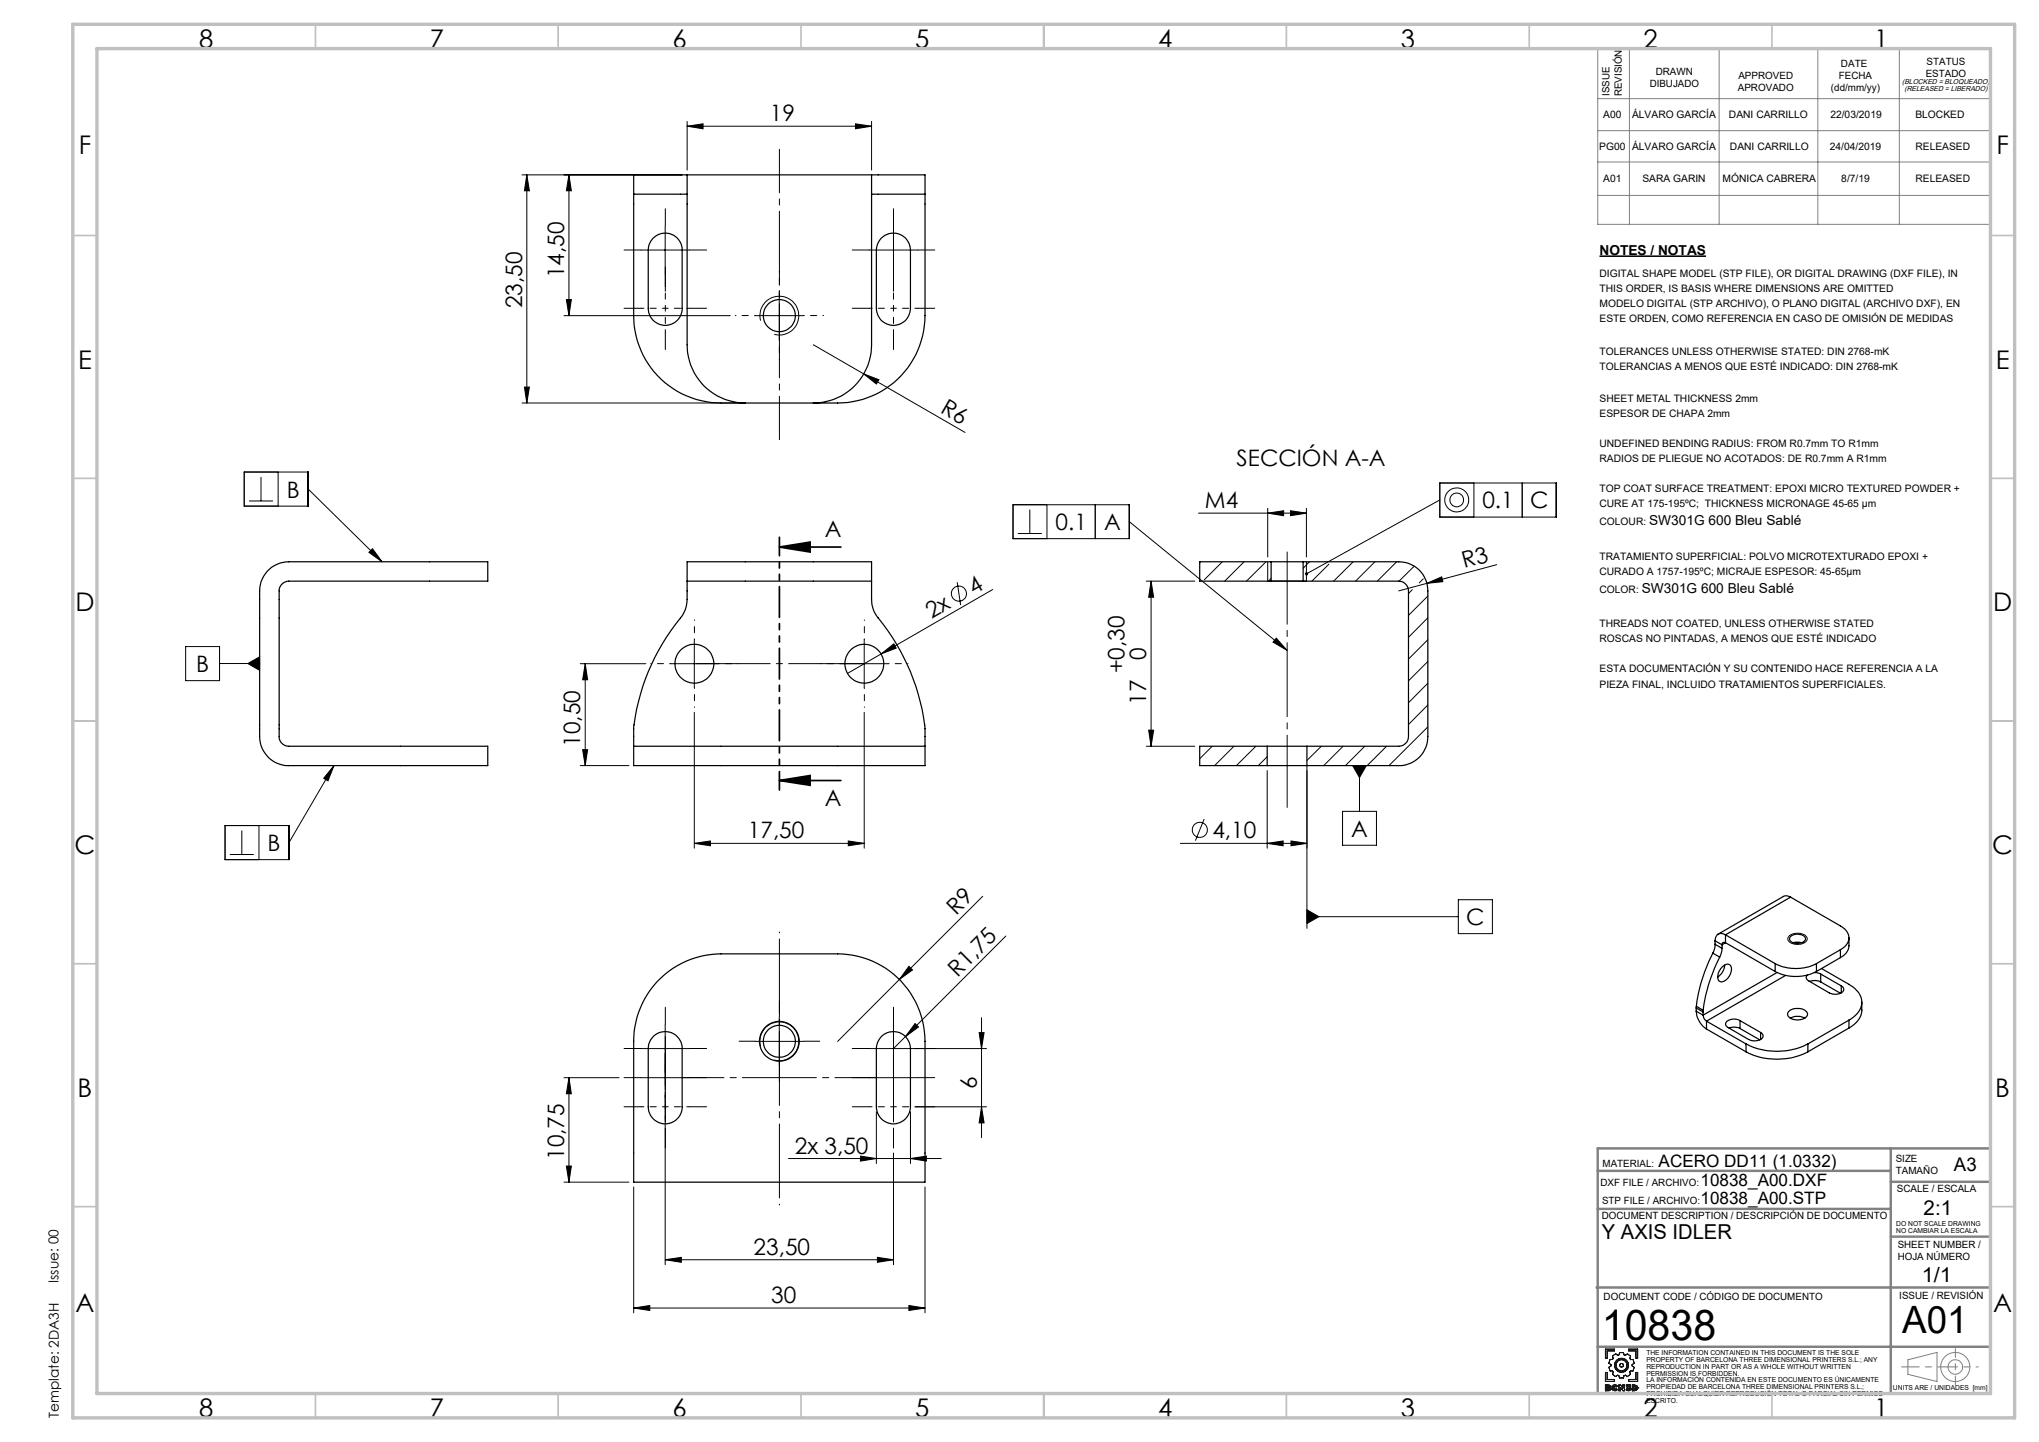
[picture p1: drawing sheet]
<svg xmlns="http://www.w3.org/2000/svg" width="420mm" height="297mm" viewBox="0 0 420 297" stroke-linecap="round" stroke-linejoin="round" font-family="sans-serif">
<g fill="none" stroke="#000" stroke-width=".21">
<path d="M107.5 36h33M108.5 36v47M108.5 36l.5 3.3h-1zM117.2 36v29M117.2 36l.5 3.3h-1zM141.5 26l3.3-.5v1zM141.5 25v10M141.5 26h38M176.2 25.5l3.3 .5-3.3 .5zM179.5 25v10M132 51.5h10M137 46.5v10"/>
<path d="M179 51.5h10M184 46.5v10M108 79.7h1l-.5 3.3zM116.2 65h34.2M116.7 61.7h1l-.5 3.3zM155.5 65h10M156.7 66a4 4 0 0 1 3.5-5 4 4 0 0 1 4.3 4.3 4 4 0 0 1-5 3.6M160.5 60v10M167.5 71l31.3 18.1M177.9 77l3.1 1.2-.5 .9zM50.3 97.2h13.2v7h-13.2zM53.8 98.2v5"/>
<path d="M57.3 97.2v7M107.5 83h45M296.6 99.5h24v7h-24zM303.6 99.5v7M313.5 99.5v7M51.3 103.2h4.9M63.5 100.7l15.2 15M76 113.8l.7-.8 2 2.7zM197.2 119.9l.7 4.7M208.7 104h23.9v6.9h-23.9zM209.7 109.9h4.9M212.1 104.9v5"/>
<path d="M215.7 104v6.9M225.6 104v6.9M232.6 107.5l32.5 26.4M236.1 119.7h10M237.1 119.7l.5 3.3h-1zM237.1 119.7v34M246.9 105.7h22.2M247.3 115.7l-.2 .2M251.8 115.7l-3.7 3.7M256.3 115.7l-4 4M260.8 115.7l-4 4M261.1 115.7v4"/>
<path d="M261.1 105.7l3.3-.5v1zM261.1 104.7v10M261.8 119.1l-.5 .6M265.8 105.2l3.3 .5-3.3 .5zM269.1 115.7v4M269.1 104.7v10M269.7 115.7l-1.3 1.3M273.7 116.2l-3.5 3.5M278.7 115.7l-4 4M283.2 115.7l-4 4M287.7 115.7l-4 4M291.3 116.6l-3.1 3.1"/>
<path d="M293.2 119.2l-.9 .8M293.4 119h.1M296.6 103l-27.5 15.2M308.3 116.3l-20.2 5.4M38.2 133.2h7v7h-7zM45.2 136.7h8.3M51 136.7l2.5-1.4v2.8zM119.5 136.7h13.5M120.5 136.7v21M120.5 136.7l.5 3.3h-1zM138 136.7h10M143 131.7v10"/>
<path d="M173 136.7h10M178 131.7v10M181.5 134.7l2.6-2.1 .5 .9zM204.5 121.4l-29.9 17.3M262.9 131.4l2.2 2.5-2.9-1.6zM290.9 121.5l-.8 .8M293.9 120.2l3.1-1.4 .2 1zM294.1 122.8l-4 3.9M294.1 127.2l-4 4.1M294.1 131.8l-4 3.9M294.1 136.2l-4 4M68.8 157.7l-9.3 15.9"/>
<path d="M68.8 157.7l-1.2 3.1-.9-.5zM119.5 157.7h10M120 154.4h1l-.5 3.3zM143 146.7v28M178 146.7v28M236.1 153.7h10M236.6 150.4h1l-.5 3.3zM249.7 153.7l-2.6 2.6M254.2 153.7l-4 4M258.7 153.7l-4 4M261 155.9l-1.8 1.8M261 158.7v16"/>
<path d="M269.2 157.7v33.5M272.2 153.7l-3 2.9M276.6 153.7l-3.9 4M278.6 157.7h2.8l-1.4 2.5zM280 157.7v9.4M281.1 153.7l-4 4M285.6 153.7l-4 4M294.1 140.7l-4 4M294.1 145.2l-4 4M294.1 149.7l-8 8M46.4 170h13.1v7.1h-13.1zM47.3 176h5"/>
<path d="M49.8 171.1v4.9M53.3 170v7.1M143 173.7l3.3-.5v1zM143 173.7h35M174.7 173.2l3.3 .5-3.3 .5zM243.1 173.7h26.1M248 168.7l-1.8 4.4M261 173.7l3.3-.5v1zM265.9 173.2l3.3 .5-3.3 .5zM276.5 167.1h7v7h-7zM187.2 199l.8 .8-2.8 2zM202.4 184.6l-29.9 29.9"/>
<path d="M207.2 192.8l-20.7 20.7M269.2 187.4l2.5 1.4-2.5 1.4zM269.2 188.8h31.2M300.4 185.3h7v7h-7zM368.5 192.8a2.71 2.71 0 0 1 3.7 .3 1.34 1.34 0 0 1-1.6 1.4 1.82 1.82 0 0 1-2.3-1.2zM132 216h10M137 211v49.5M155.5 214.5h10M156.7 215.5a4 4 0 0 1 3.5-5 4 4 0 0 1 4.3 4.3 4 4 0 0 1-5 3.5M160.5 209.5v10M179 216h24.2M184 211v16"/>
<path d="M186.5 213.5l-2.5 2.5M188.5 210.8l.7 .7-2.7 2zM201.7 212.7h1l-.5 3.3zM202.2 209.6v24.7M116.2 222h11.3M117.2 222v21.5M117.2 222l.5 3.3h-1zM132 222h10M162.4 238.6h31.5M177.2 238.1l3.3 .5-3.3 .5zM179 222h10M180.5 229v10.6"/>
<path d="M184 237.5v23M187.5 238.6l3.3-.5v1zM187.5 229v10.6M188.5 228h14.7M202.2 228l.5 3.3h-1zM116.2 243.5h13.3M116.7 240.2h1l-.5 3.3zM130.5 244.5v25.9M137 259.5l3.3-.5v1zM137 259.5h47M180.7 259l3.3 .5-3.3 .5zM190.5 244.5v25.9"/>
<path d="M130.5 269.4l3.3-.5v1zM130.5 269.4h60M187.2 268.9l3.3 .5-3.3 .5z"/>
<circle cx="300.1" cy="103" r="1.42"/>
<circle cx="300.1" cy="103" r="2.47"/>
<circle cx="197.5" cy="122.3" r="1.55"/>
<circle cx="247.1" cy="170.9" r="1.56"/>
</g>
<path d="M329.5 52.8h21.9" fill="none" stroke="#000" stroke-width=".32"/>
<path d="M160.5 112.7l6.4-1v2zM160.5 112.7h12.7M160.5 160.8l6.4-1.1v2zM160.5 160.8h12.7" fill="none" stroke="#000" stroke-width=".35"/>
<g fill="none" stroke="#191924" stroke-width=".21">
<path d="M330.7 277.9h1.8v.3h-1.5v1.5h-.3zM332.1 279.3l.7-.5 .4 .3 .3-.1 .1-.4h.8l.1 .4 .3 .1 .4-.3 .7 .5-.2 .5 .2 .2h.5l.2 .8-.4 .3v.2l.4 .3-.2 .8h-.5l-.2 .2 .1 .5-.6 .4-.4-.3-.3 .1-.1 .5h-.8l-.2-.5-.2-.1-.4 .3-.7-.4 .2-.5-.2-.2h-.5l-.2-.8 .4-.3v-.2l-.4-.3 .2-.8h.5l.2-.2zM335.5 277.9h1.8v1.8h-.3v-1.5h-1.5zM330.7 282.7h.3v1.4h1.5v.4h-1.8zM331 285.5l.4 .1-.4 .1zM331 286l.4 .1-.4 .1zM331.3 285.3l.4 .2M331.3 285.3h.2l.2 .2M331.3 285.3h-.6v1.2l.9-.1 .2-.3M331.4 285.6h.1M331.4 286.1h.1M331.7 285.5l-.2 .3 .3 .3"/>
<path d="M331.7 285.5h.1M331.8 286.1h.1M332 285.9l.2 .3 .4 .3 .6-.3M332 285.9l.3 .5a.69 .69 0 0 0 .9-.2M332 285.9h.1M332.4 285.9l.1 .2 .4-.1M332.4 285.9h.1M332.9 285.7l-.2-.2-.3 .1v.3M332.9 285.7l-.4-.1-.1 .3M332.9 286l.3 .2M333.2 285.5l-.5-.3-.5 .2-.2 .5M333.2 285.5a.67 .67 0 0 0-1.1 0l-.1 .4"/>
<path d="M333.2 285.5l-.3 .2M333.5 285.3h.3l.5 .6v-.6h.3v1.2h-.3l-.5-.7v.7h-.3zM335.1 286l.3 .2 .2-.1-.2 .1zM335.1 286l-.2 .2M335.5 284.1h1.5v-1.4h.3v1.8h-1.8zM335.6 286.1l-.4-.2v-.2l.3-.2h-.5v-.2h.8v.2l-.2 .2 .3 .4M335.6 286.1h.1M335.9 286.1l-.2 .3-.3 .1-.5-.3M335.9 286.1l-.2 .3-.4 .1-.4-.3M335.9 286.1h.1M336.2 285.3l1 .2 .2 .4-.3 .4-.9 .2zM336.6 285.5l.3 .1v.5h-.3z"/>
<path d="M337 285.9h.1M337.4 285.9h.1"/>
<circle cx="334" cy="281.2" r=".39"/>
<circle cx="334" cy="281.2" r="1.45"/>
<circle cx="334" cy="281.2" r="1.14"/>
</g>
<g fill="none" stroke="#808080" stroke-width=".21">
<path d="M329.1 10h80.9v36.2h-80.9zM335.6 10v36.2M354.1 10v36.2M374.4 10v36.2M391.2 10v36.2M329.1 20.3h80.9M329.1 26.9h80.9M329.1 33.4h80.9M329.1 40.2h80.9M393 280.1l6-1.6v6l-6-1.4z"/>
<circle cx="402.7" cy="281.6" r="3"/>
<circle cx="402.8" cy="281.5" r="1.49"/>
</g>
<path d="M160.5 60v-4.1M155.5 65h-4.1M160.5 70v4.1M165.5 65h4.1M138 136.7h-4M143 131.7v-4M148 136.7h4M173 136.7h-4M178 131.7v-4M183 136.7h4M143 141.7v4M178 141.7v4" fill="none" stroke="#000" stroke-width=".21" stroke-dasharray="15.2 1.3 1.3 1.3" stroke-dashoffset="15.1"/>
<path d="M160.5 248.2v-56.2" fill="none" stroke="#000" stroke-width=".21" stroke-dasharray="15.2 1.3 1.3 1.3" stroke-dashoffset="-1.4"/>
<path d="M265.1 113.7v52.6" fill="none" stroke="#000" stroke-width=".21" stroke-dasharray="15.2 1.3 1.3 1.3" stroke-dashoffset=".4"/>
<path d="M160.5 30.8v59.8" fill="none" stroke="#000" stroke-width=".21" stroke-dasharray="15.2 1.3 1.3 1.3" stroke-dashoffset="6.3"/>
<path d="M160.5 110.6v52.1" fill="none" stroke="#000" stroke-width=".35" stroke-dasharray="6.3 1.3 1.3 1.3 1.3 1.3" stroke-dashoffset="2.5"/>
<path d="M140.5 222h40" fill="none" stroke="#000" stroke-width=".21" stroke-dasharray="15.2 1.3 1.3 1.3" stroke-dashoffset="6.7"/>
<path d="M143 136.7h35" fill="none" stroke="#000" stroke-width=".21" stroke-dasharray="15.2 1.3 1.3 1.3" stroke-dashoffset="-.4"/>
<path d="M391.7 281.5h11.1" fill="none" stroke="#808080" stroke-width=".21" stroke-dasharray="15.2 1.3 1.3 1.3" stroke-dashoffset="11.6"/>
<path d="M402.8 281.5h4.7" fill="none" stroke="#808080" stroke-width=".21" stroke-dasharray="15.2 1.3 1.3 1.3" stroke-dashoffset="14.8"/>
<path d="M402.8 277.8v7.4" fill="none" stroke="#808080" stroke-width=".21" stroke-dasharray="15.2 1.3 1.3 1.3" stroke-dashoffset="13.4"/>
<path d="M329.1 236.5h80.9v50.5h-80.9zM389.5 236.5v50.5M329.1 249h60.4M329.1 241.2h60.4M389.5 243.4h20.5M389.5 254.7h20.5M328.9 265.2h81.1M329.1 277.4h80.9" fill="none" stroke="#808080" stroke-width=".5"/>
<g fill="none" stroke="#c0c0c0" stroke-width=".35">
<path d="M65 5v5M115 5v5M165 5v5M215 5v5M265 5v5M315 5v5M365 5v5M15 48.5h5M410 48.5h5M15 98.5h5M410 98.5h5M15 148.5h5"/>
<path d="M410 148.5h5M15 198.5h5M410 198.5h5M15 248.5h5M410 248.5h5M65 287v5M115 287v5M165 287v5M215 287v5M265 287v5M315 287v5M365 287v5"/>
</g>
<path d="M15 5h400v287h-400zM20 10h390v277h-390z" fill="none" stroke="#c0c0c0" stroke-width=".7"/>
<g fill="none" stroke="#000" stroke-width=".21" stroke-dasharray="15.2 1.3 1.3 1.3">
<path d="M132 51.5h-3.5M137 56.5v3.5M137 46.5v-3.5M137 58.5v-3.5M142 51.5h3.5M179 51.5h-3.5M184 56.5v3.5M184 46.5v-3.5M184 58.5v-3.5M189 51.5h3.5M132 63.5h-3.5M137 68.5v3.5"/>
<path d="M142 63.5h3.5M179 63.5h-3.5M184 68.5v3.5M189 63.5h3.5M132 216h-3.5M137 211v-3.5M137 217v-3.5M142 216h3.5M155.5 214.5h-3.3M160.5 209.5v-3.3M160.5 219.5v3.3M165.5 214.5h3.3"/>
<path d="M179 216h-3.5M184 211v-3.5M184 217v-3.5M189 216h3.5M132 228h-3.5M132 222h-3.5M137 221v3.5M137 233v3.5M137 223v-3.5M137 227v3.5M142 228h3.5M142 222h3.5"/>
<path d="M179 228h-3.5M179 222h-3.5M184 221v3.5M184 233v3.5M184 223v-3.5M184 227v3.5M189 228h3.5M189 222h3.5"/>
</g>
<g fill="none" stroke="#000" stroke-width=".21" stroke-dasharray="15.2 1.3 1.3 1.3" stroke-dashoffset="14.6">
<path d="M137 63.5v5M137 63.5h5M137 63.5v-5M137 63.5h-5M184 63.5v5M184 63.5h5M184 63.5v-5M184 63.5h-5M137 228v5M137 228h5M137 228v-5M137 228h-5"/>
<path d="M184 228v5M184 228h5M184 228v-5M184 228h-5"/>
</g>
<g fill="none" stroke="#000" stroke-width=".25">
<path d="M141.5 36v35a11.9 11.9 0 0 0 12 12M141.5 36h-11v4M141.5 36h38M179.5 36v35a12 12 0 0 1-12 12M179.5 36h11v4M130.5 40h11M130.5 40v25a18 18 0 0 0 18 18h24a18 18 0 0 0 18-18v-25M134.5 49a3.5 3.5 0 0 1 3.9-.7 3.5 3.5 0 0 1 2.1 3.2v12a3.5 3.5 0 0 1-3.5 3.5 3.5 3.5 0 0 1-3.5-3.5v-12l.3-1.3zM179.5 40h11M181.5 49a3.5 3.5 0 0 1 3.9-.7 3.5 3.5 0 0 1 2.1 3.2v12a3.5 3.5 0 0 1-3.5 3.5 3.5 3.5 0 0 1-3.5-3.5v-12l.3-1.3zM55.5 117.3l1-.8 1.1-.5 1.9-.3h41v4h-41a2.04 2.04 0 0 0-2 2v28.4a3.8 3.8 0 0 0 .2 2.6l.8 .7 1 .3h41v4h-41a5.9 5.9 0 0 1-6-6v-26.7a13.6 13.6 0 0 1 .5-5.7l.6-1.1zM141.5 119.7h38"/>
<path d="M141.5 119.7v-4h38v4M141.5 119.7v3.8a5.8 5.8 0 0 1-1.3 3.8 43.5 43.5 0 0 0-9.7 22.8v3.6M179.5 119.7v3.8a5.8 5.8 0 0 0 1.4 3.8 43.5 43.5 0 0 1 9.6 22.8v3.6M261.8 115.7h-14.7v4h41a2.05 2.05 0 0 1 2 2v30a2.05 2.05 0 0 1-2 2h-18.9M261.8 115.7h6.6M261.8 115.7v4h6.6v-4M268.4 115.7h19.7a5.9 5.9 0 0 1 6 6v30a5.9 5.9 0 0 1-6 6h-18.9M130.5 153.7h60M130.5 153.7v4h60v-4M261 153.7h8.2M261 157.7h8.2M261 153.7h-13.9v4h13.9"/>
<path d="M261 153.7v4M269.2 153.7v4M352.8 196.3l-.3 .8a31.1 31.1 0 0 0-3.1 10.2M352.8 196.3l1.4 .8M353.3 194.5l-.1 .7-.4 1.1M353.3 193.8l1.4 .8M353.3 194.5l1.4 .8M353.3 193.8v.7M354.2 197.1l-1.3 3a32.3 32.3 0 0 0-2.1 8M354.7 195.3l-.5 1.8M354.7 194.6v.7M354.8 199.1a1.02 1.02 0 0 1 .9-.5 1.02 1.02 0 0 1 .9 .5 2.61 2.61 0 0 1-2.2 3.1 1.49 1.49 0 0 1-.2-2.3z"/>
<path d="M355.2 198.8l-.3 1.2-.4 .6-.7 .6M355.4 192.5a1.32 1.32 0 0 0-1.5-.1 1.32 1.32 0 0 0-.6 1.4M355.4 194.2a.43 .43 0 0 0-.5-.1 .43 .43 0 0 0-.2 .5M355.4 192.5l10.3 6M355.4 192.5v1.7M355.4 194.2l10.3 5.9M355.4 194.2l-.7 .4M365.7 198.5a9.3 9.3 0 0 0 8.5 0M365.7 198.5v1.6M368.7 193a2.15 2.15 0 0 1 3.2 .2 1.2 1.2 0 0 1-1.5 1.1 1.44 1.44 0 0 1-1.8-1.1zM368.8 184.8l10.3 5.9a2.54 2.54 0 0 1 1.2 3.9l-1.2 1M368.8 184.8a1.45 1.45 0 0 0-1.5-.2l-13.4 7.8"/>
<path d="M368.8 184.8l-13.4 7.7M369.4 194.2l.5-.1 1.2 .1M374.2 198.5v1.6M375.2 199.5l5.7 3.2a4.1 4.1 0 0 1 2.4 4.8 5.3 5.3 0 0 1-2.4 2.6M379.1 195.6l-4.9 2.9M379.1 195.6v1.6M379.1 197.2l-4.9 2.9M380.9 193.1v1.7a2.99 2.99 0 0 1-1.8 2.4M134.5 213.5a3.5 3.5 0 0 1 3.9-.8 3.5 3.5 0 0 1 2.1 3.3v12a3.5 3.5 0 0 1-3.5 3.5 3.5 3.5 0 0 1-3.5-3.5v-12l.1-1 .4-.8zM135.4 202.1a18.1 18.1 0 0 1 13.1-5.6h24a18.1 18.1 0 0 1 18 18v29h-60v-29a18.2 18.2 0 0 1 4.9-12.4zM181.5 213.5a3.5 3.5 0 0 1 3.9-.8 3.5 3.5 0 0 1 2.1 3.3v12a3.5 3.5 0 0 1-3.5 3.5 3.5 3.5 0 0 1-3.5-3.5v-12l.3-1.4zM349.4 208.3a4.9 4.9 0 0 0 2.1 3.6"/>
<path d="M349.4 207.6l1.4 .8M349.4 208.3l1.4 .8M349.4 207.6v.7M349.4 207.3v.3M349.4 207.3l1.4 .8M350.8 209.1l.2 .8 .5 .4M350.8 208.4v.7M350.8 208.1v.3M351.5 210.3l8.2 4.7M351.5 210.3v1.6M351.5 211.9l8.2 4.7M356.1 211.7l1.3-.1 1 .2"/>
<path d="M358.4 210.2a2.34 2.34 0 0 0-2.9 .4 .77 .77 0 0 0 .5 1l4.2 2.5a2.26 2.26 0 0 0 2.9-.6l-.1-.5-.3-.3M358.4 210.2l4.3 2.5M358.4 210.2v1.6M358.4 211.8l4.1 2.4M359.7 215a14.1 14.1 0 0 0 12.7 0M359.7 216.6a14.1 14.1 0 0 0 12.7 0M359.7 215v1.6M362.7 212.7v1.4M365.7 200.1a9.3 9.3 0 0 0 8.5 0M366 200.3l-15.2 8.8M367.8 200.9l-16.3 9.4M368.4 208.4a2.82 2.82 0 0 1 3.8 .1 1.03 1.03 0 0 1-.9 1.4 2.58 2.58 0 0 1-3.1-.8z"/>
<path d="M368.8 209.7l1.1-.4 1 .1 .9 .3M372.3 200.8a.74 .74 0 0 0 .3 1.2l4.2 2.5a2.26 2.26 0 0 0 3-.6l-.1-.5-.4-.3M372.4 215v1.6M372.7 202.1l1.3-.1 1 .2M373.7 200.3l1.3 .3M375 200.6l4.3 2.5M375 200.6v1.6M375 202.2l4.1 2.4M379.3 203.1v1.4M380.9 210.1v1.6M380.9 210.1l-8.5 4.9M380.9 211.7l-8.5 4.9"/>
<path d="M383.5 206.4v1.7a4.5 4.5 0 0 1-2.6 3.6"/>
<circle cx="160.5" cy="65" r="3.3"/>
<circle cx="143" cy="136.7" r="4"/>
<circle cx="178" cy="136.7" r="4"/>
<circle cx="160.5" cy="214.5" r="3.3"/>
<circle cx="160.5" cy="214.5" r="4.1"/>
</g>
<g fill="#000">
<path d="M177.9 77l3.1 1.2-.5 .9zM181.5 134.7l2.6-2.1 .5 .9zM293.9 120.2l3.1-1.4 .2 1zM187.2 199l.8 .8-2.8 2zM188.5 210.8l.7 .7-2.7 2z"/>
<path d="M108 79.7h1l-.5 3.3zM108.5 36l.5 3.3h-1zM116.7 61.7h1l-.5 3.3zM117.2 36l.5 3.3h-1z"/>
<path d="M160.5 112.7l6.4-1v2zM160.5 160.8l6.4-1.1v2z"/>
<path d="M237.1 119.7l.5 3.3h-1zM236.6 150.4h1l-.5 3.3z"/>
<path d="M261.1 105.7l3.3-.5v1zM265.8 105.2l3.3 .5-3.3 .5z"/>
<path d="M268.9 118v.4l.2-.2-.2 .2a.32 .32 0 0 0 .4 0 .32 .32 0 0 0 .1-.4 .32 .32 0 0 0-.5 0zM262.9 131.4l2.2 2.5-2.9-1.6zM269.2 187.4l2.5 1.4-2.5 1.4zM278.6 157.7l1.4 2.5 1.4-2.5z"/>
<path d="M120.5 136.7l.5 3.3h-1zM120 154.4h1l-.5 3.3zM117.2 222l.5 3.3h-1zM116.7 240.2h1l-.5 3.3z"/>
<path d="M68.8 157.7l-1.2 3.1-.9-.5zM76 113.8l.7-.8 2 2.7zM51 136.7l2.5 1.4v-2.8z"/>
<path d="M143 173.7l3.3-.5v1zM174.7 173.2l3.3 .5-3.3 .5zM141.5 26l3.3-.5v1zM176.2 25.5l3.3 .5-3.3 .5zM137 259.5l3.3-.5v1zM180.7 259l3.3 .5-3.3 .5zM177.2 238.1l3.3 .5-3.3 .5zM187.5 238.6l3.3-.5v1z"/>
<path d="M261 173.7l3.3-.5v1zM265.9 173.2l3.3 .5-3.3 .5z"/>
<path d="M202.2 228l.5 3.3h-1zM201.7 212.7h1l-.5 3.3z"/>
<path d="M130.5 269.4l3.3-.5v1zM187.2 268.9l3.3 .5-3.3 .5z"/>
</g>
<text font-size="8.7" x="330" y="275.9">10838</text>
<text font-size="7.8" x="391.8" y="274.6">A01</text>
<g font-size="5.3">
<text x="41" y="9.9">8</text>
<text x="88.5" y="9.9">7</text>
<text x="138.5" y="9.9">6</text>
<text x="188.5" y="9.9">5</text>
<text x="238.5" y="9.9">4</text>
<text x="288.5" y="9.9">3</text>
<text x="338.5" y="9.9">2</text>
<text x="386" y="9.9">1</text>
<text x="16.2" y="31.7">F</text>
<text x="411.2" y="31.7">F</text>
<text x="16.1" y="75.9">E</text>
<text x="411.1" y="75.9">E</text>
<text x="15.5" y="125.9">D</text>
<text x="410.5" y="125.9">D</text>
<text x="15.4" y="175.9">C</text>
<text x="410.4" y="175.9">C</text>
<text x="16" y="225.9">B</text>
<text x="411" y="225.9">B</text>
<text x="15.5" y="270.2">A</text>
<text x="410.5" y="270.2">A</text>
<text x="41" y="291.9">8</text>
<text x="88.5" y="291.9">7</text>
<text x="138.5" y="291.9">6</text>
<text x="188.5" y="291.9">5</text>
<text x="238.5" y="291.9">4</text>
<text x="288.5" y="291.9">3</text>
<text x="338.5" y="291.9">2</text>
<text x="386" y="291.9">1</text>
</g>
<g font-size="4.7">
<text x="158.6" y="25">19</text>
<text x="116.2" y="57.3" transform="rotate(-90 116.2 57.3)">14,50</text>
<text x="107.5" y="63.5" transform="rotate(-90 107.5 63.5)">23,50</text>
<text x="193.5" y="84.8" transform="rotate(30 193.5 84.8)">R6</text>
<text x="254.7" y="96">SECCIÓN A-A</text>
<text x="59.1" y="102.5">B</text>
<text x="248.2" y="104.7">M4</text>
<text x="305.4" y="104.7">0.1</text>
<text x="315.2" y="104.7">C</text>
<text x="169.9" y="110.6">A</text>
<text x="217.4" y="109.2">0.1</text>
<text x="227.4" y="109.2">A</text>
<text x="301.6" y="117.1" transform="rotate(-15 301.6 117.1)">R3</text>
<text x="200.6" y="122.4" transform="rotate(-30 200.6 122.4)">4</text>
<text x="191.9" y="127.5" transform="rotate(-30 191.9 127.5)">2x</text>
<text x="236.1" y="135.8" transform="rotate(-90 236.1 135.8)">0</text>
<text x="40.4" y="138.4">B</text>
<text x="231.6" y="138.7" transform="rotate(-90 231.6 138.7)">+0,30</text>
<text x="236.1" y="145.1" transform="rotate(-90 236.1 145.1)">17</text>
<text x="119.5" y="153.8" transform="rotate(-90 119.5 153.8)">10,50</text>
<text x="169.9" y="166.1">A</text>
<text x="154.1" y="172.7">17,50</text>
<text x="249.7" y="172.6">4,10</text>
<text x="278.3" y="172.3">A</text>
<text x="55.1" y="175.3">B</text>
<text x="197" y="188.6" transform="rotate(-45 197 188.6)">R9</text>
<text x="302" y="190.6">C</text>
<text x="197.2" y="201.4" transform="rotate(-45 197.2 201.4)">R1,75</text>
<text x="201.2" y="224.3" transform="rotate(-90 201.2 224.3)">6</text>
<text x="116.2" y="238.9" transform="rotate(-90 116.2 238.9)">10,75</text>
<text x="163.7" y="237.6">2x 3,50</text>
<text x="155.2" y="258.4">23,50</text>
<text x="158.8" y="268.4">30</text>
</g>
<g font-size="4.2">
<text x="396.2" y="250.3">2:1</text>
<text x="330" y="255.2">Y AXIS IDLER</text>
<text x="395.8" y="264">1/1</text>
</g>
<text font-size="3.9" x="402.5" y="241.1">A3</text>
<g font-size="3.5">
<text x="341.7" y="240.4">ACERO DD11 (1.0332)</text>
<text x="350.3" y="244.3">10838_A00.DXF</text>
<text x="350.3" y="247.9">10838_A00.STP</text>
</g>
<g font-size="2.8">
<text x="329.5" y="52.4">NOTES / NOTAS</text>
<text x="339.7" y="108.2">SW301G 600 Bleu Sablé</text>
<text x="338.2" y="122.1">SW301G 600 Bleu Sablé</text>
<text x="12.1" y="264.2" transform="rotate(-90 12.1 264.2)">Issue: 00</text>
<text x="12.2" y="292" transform="rotate(-90 12.2 292)">Template: 2DA3H</text>
</g>
<g font-size="2.1">
<text x="339.8" y="17.9">DIBUJADO</text>
<text x="341.1" y="15.4">DRAWN</text>
<text x="358.1" y="16.3">APPROVED</text>
<text x="378.8" y="16.3">FECHA</text>
<text x="379.2" y="13.8">DATE</text>
<text x="396.7" y="15.8">ESTADO</text>
<text x="396.8" y="13.3">STATUS</text>
<text x="331.5" y="19.8" transform="rotate(-90 331.5 19.8)">ISSUE</text>
<text x="334" y="19.8" transform="rotate(-90 334 19.8)">REVISIÓN</text>
<text x="357.9" y="18.8">APROVADO</text>
<text x="377.1" y="18.8">(dd/mm/yy)</text>
<text x="330.2" y="24.2">A00</text>
<text x="336.2" y="24.2">ÁLVARO GARCÍA</text>
<text x="356.1" y="24.2">DANI CARRILLO</text>
<text x="377" y="24.2">22/03/2019</text>
<text x="394.5" y="24.2">BLOCKED</text>
<text x="329.4" y="30.9">PG00</text>
<text x="336.2" y="30.9">ÁLVARO GARCÍA</text>
<text x="356.3" y="30.9">DANI CARRILLO</text>
<text x="376.9" y="30.9">24/04/2019</text>
<text x="394.5" y="30.9">RELEASED</text>
<text x="330.2" y="37.5">A01</text>
<text x="338.3" y="37.5">SARA GARIN</text>
<text x="354.8" y="37.5">MÓNICA CABRERA</text>
<text x="379.3" y="37.5">8/7/19</text>
<text x="394.5" y="37.5">RELEASED</text>
<text x="329.5" y="57.1">DIGITAL SHAPE MODEL (STP FILE), OR DIGITAL DRAWING (DXF FILE), IN</text>
<text x="329.5" y="60.2">THIS ORDER, IS BASIS WHERE DIMENSIONS ARE OMITTED</text>
<text x="329.5" y="63.3">MODELO DIGITAL (STP ARCHIVO), O PLANO DIGITAL (ARCHIVO DXF), EN</text>
<text x="329.5" y="66.4">ESTE ORDEN, COMO REFERENCIA EN CASO DE OMISIÓN DE MEDIDAS</text>
<text x="329.5" y="73.1">TOLERANCES UNLESS OTHERWISE STATED: DIN 2768-mK</text>
<text x="329.5" y="76.2">TOLERANCIAS A MENOS QUE ESTÉ INDICADO: DIN 2768-mK</text>
<text x="329.5" y="82.7">SHEET METAL THICKNESS 2mm</text>
<text x="329.5" y="85.8">ESPESOR DE CHAPA 2mm</text>
<text x="329.5" y="92">UNDEFINED BENDING RADIUS: FROM R0.7mm TO R1mm</text>
<text x="329.5" y="95.2">RADIOS DE PLIEGUE NO ACOTADOS: DE R0.7mm A R1mm</text>
<text x="329.5" y="101.4">TOP COAT SURFACE TREATMENT: EPOXI MICRO TEXTURED POWDER +</text>
<text x="329.5" y="104.5">CURE AT 175-195ºC; THICKNESS MICRONAGE 45-65 µm</text>
<text x="329.5" y="108.2">COLOUR:</text>
<text x="329.5" y="115.3">TRATAMIENTO SUPERFICIAL: POLVO MICROTEXTURADO EPOXI +</text>
<text x="329.5" y="118.4">CURADO A 1757-195ºC; MICRAJE ESPESOR: 45-65µm</text>
<text x="329.5" y="122.1">COLOR:</text>
<text x="329.5" y="129.2">THREADS NOT COATED, UNLESS OTHERWISE STATED</text>
<text x="329.5" y="132.3">ROSCAS NO PINTADAS, A MENOS QUE ESTÉ INDICADO</text>
<text x="329.5" y="138.5">ESTA DOCUMENTACIÓN Y SU CONTENIDO HACE REFERENCIA A LA</text>
<text x="329.5" y="141.6">PIEZA FINAL, INCLUIDO TRATAMIENTOS SUPERFICIALES.</text>
<text x="390.5" y="239.4">SIZE</text>
<text x="329.7" y="244.3">DXF FILE / ARCHIVO:</text>
<text x="330.1" y="240.4">MATERIAL:</text>
<text x="390.5" y="241.9">TAMAÑO</text>
<text x="390.7" y="245.6">SCALE / ESCALA</text>
<text x="330" y="251">DOCUMENT DESCRIPTION / DESCRIPCIÓN DE DOCUMENTO</text>
<text x="330" y="247.9">STP FILE / ARCHIVO:</text>
<text x="390.9" y="257.1">SHEET NUMBER /</text>
<text x="390.9" y="259.6">HOJA NÚMERO</text>
<text x="330.3" y="267.7">DOCUMENT CODE / CÓDIGO DE DOCUMENTO</text>
<text x="391.2" y="267.5">ISSUE / REVISIÓN</text>
</g>
<g font-size="1.5">
<text x="391.8" y="17.4">(BLOCKED = BLOQUEADO)</text>
<text x="392.3" y="18.8">(RELEASED = LIBERADO)</text>
</g>
<g font-size="1.4">
<text x="390.6" y="252.5">DO NOT SCALE DRAWING</text>
<text x="390.6" y="253.9">NO CAMBIAR LA ESCALA</text>
<text x="339.1" y="279.1">THE INFORMATION CONTAINED IN THIS DOCUMENT IS THE SOLE</text>
<text x="339.1" y="280.5">PROPERTY OF BARCELONA THREE DIMENSIONAL PRINTERS S.L.; ANY</text>
<text x="339.1" y="281.9">REPRODUCTION IN PART OR AS A WHOLE WITHOUT WRITTEN</text>
<text x="339.1" y="283.3">PERMISSION IS FORBIDDEN.</text>
<text x="339.1" y="284.7">LA INFORMACIÓN CONTENIDA EN ESTE DOCUMENTO ES ÚNICAMENTE</text>
<text x="339.1" y="286.1">PROPIEDAD DE BARCELONA THREE DIMENSIONAL PRINTERS S.L.;</text>
<text x="339.1" y="287.6">PROHIBIDA CUALQUIER REPRODUCIÓN TOTAL O PARCIAL SIN PERMISO</text>
<text x="389.9" y="286.3">UNITS ARE / UNIDADES [mm]</text>
<text x="339.1" y="289">ESCRITO.</text>
</g>
</svg>
